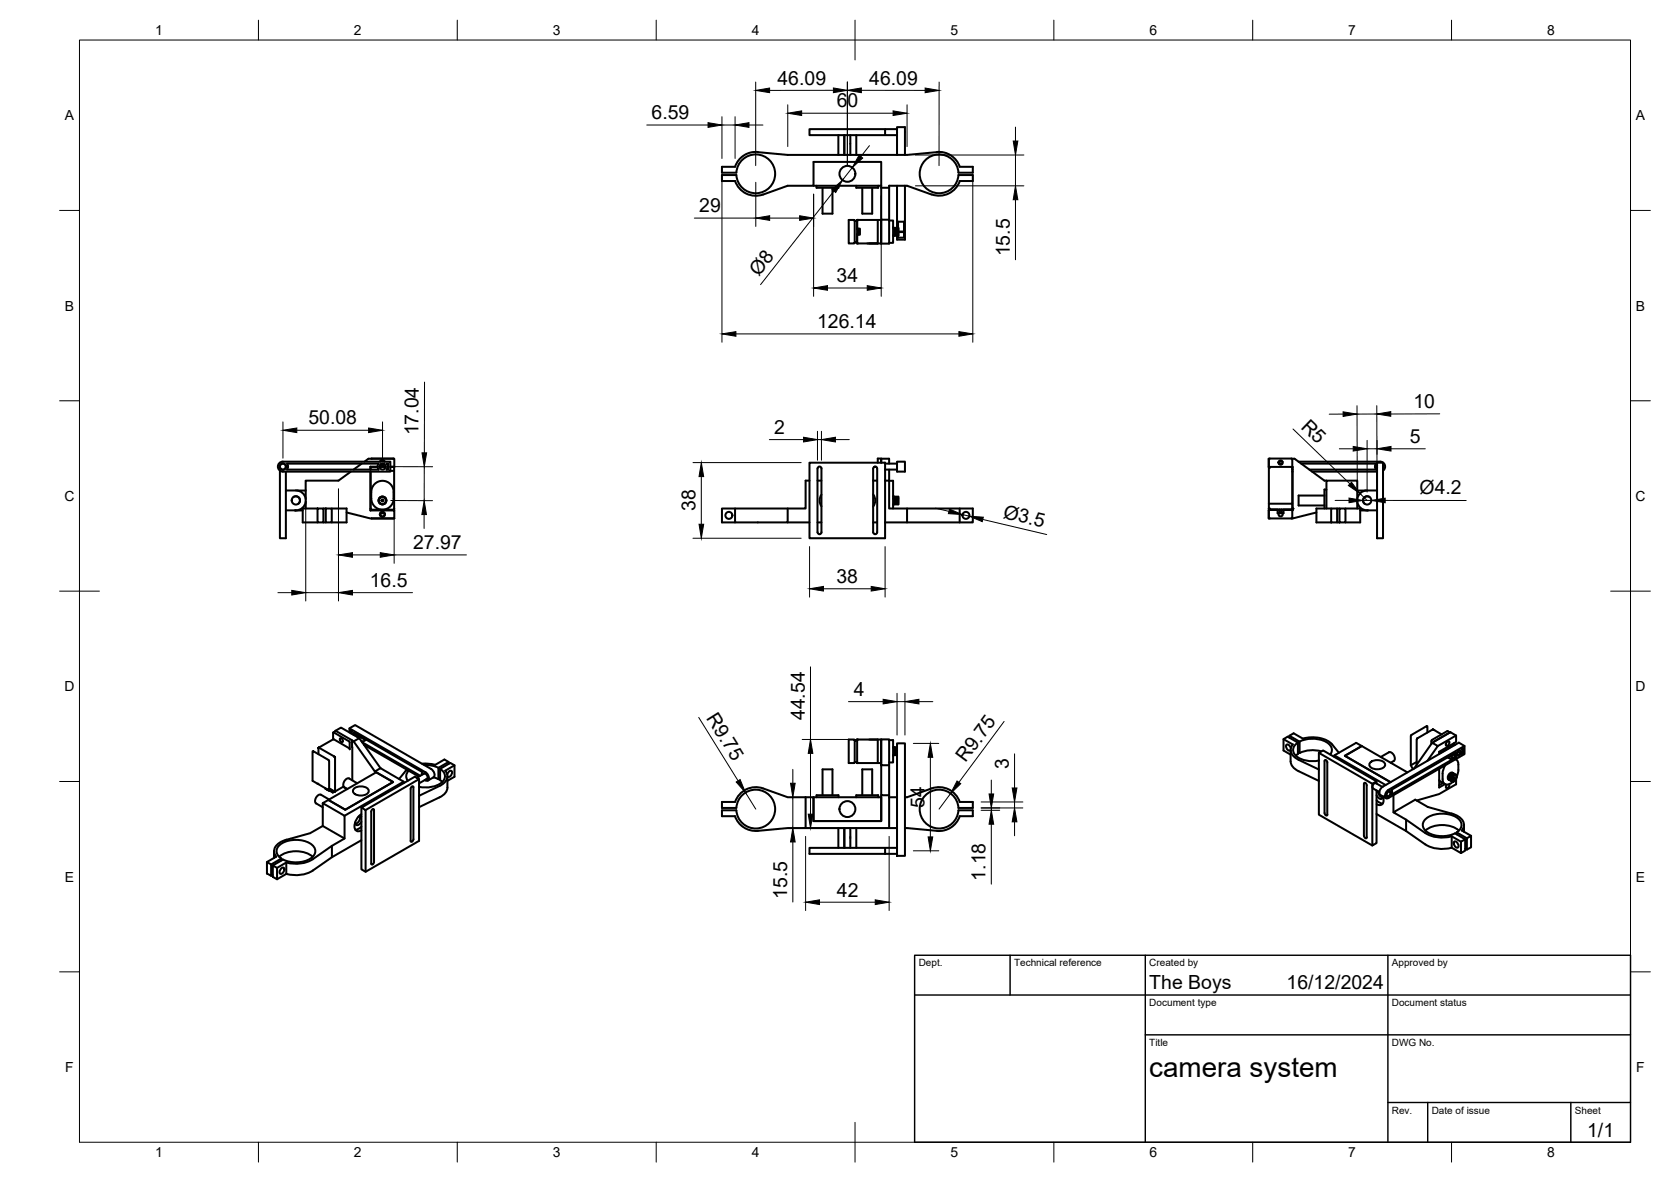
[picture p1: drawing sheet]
<svg xmlns="http://www.w3.org/2000/svg" width="420mm" height="297mm" viewBox="0 0 420 297" stroke-linecap="round" stroke-linejoin="round" font-family="sans-serif">
<!-- layer: Visible -->
<g fill="none" stroke="#000" stroke-width=".51">
<path d="M210.8 34v4.9M212.3 34v4.9M213.8 34v4.9M215.3 34v4.9M222.5 32.5v1.5M225.6 32.5h-22.1v1.5h22.1M225.6 38.9v-7h1.9v7M184.8 41.9h-3.3v1.5h3.7a4.9 4.9 0 0 1 7.3-3.9 4.9 4.9 0 0 1 0 8.4 4.9 4.9 0 0 1-7.3-3.9h-3.7v1.5h3.3a5.5 5.5 0 0 0 7.1 3.4l6.2-2.2h6.5v-6h17v6.5M184.8 41.9a5.5 5.5 0 0 1 5.7-3.7l7.6 .7h30l7.5-.7a5.4 5.4 0 0 1 5.7 3.7M204.6 46.7h17M205.3 46.7v.5h5.5v-.5M206.8 47.2v6.5h2.5v-6.5"/>
<path d="M214.9 55.5h.6v5.4l-.6 .1zM214.9 55.5l-.2-.2h-1.3v5.9h1.3l.2-.2M215.3 46.7v.5h5.5v-.5M215.5 55.3h6.1v5.9h-6.1v-2.2h.7v-1.5h-.7zM215.5 55.5h.1M215.7 58.1h.4l-.1 .3h-.3zM216.8 47.2v6.5h2.5v-6.5M220.7 55.3v5.9h-2.6M221.6 47.2v8h2v6h-2v-6M221.6 47.2h2M223.6 55.4h1v5.6h-1M224.6 59.2h1.3v-1.9h-1v1.9"/>
<path d="M224.6 57.3h.3M224.9 58.9h1h-1M224.9 57.3h1M224.9 57.4h1M224.9 57.6h1M224.9 57.8h1M224.9 58h1M224.9 58.1h1M224.9 58.5h1M224.9 58.6h1M224.9 58.7h1M224.9 59.1h1"/>
<path d="M224.9 59.2h1M225.6 46.7v10.6M225.8 57.3v-1.6h1.5v4h-1.5v-.5M227.3 58.2h-2.4M227.3 58.3l-2.4 .1M227.5 46.7v13.5h-1.9v-1M234.3 48.9l-6.2-2.2h-4.5v8.5M241.3 41.9h3.3v1.5h-3.6a4.9 4.9 0 0 0-7.3-4 4.9 4.9 0 0 0-.2 8.3 4.9 4.9 0 0 0 7.5-3.7h3.6v1.5h-3.3a5.5 5.5 0 0 1-7 3.4M70.4 117v.5M70.4 118.3v17h1.5v-16.8M71.1 116h27v2.5h-27M71.1 116a1.26 1.26 0 0 0-1.2 1.3 1.26 1.26 0 0 0 1.2 1.2"/>
<path d="M71.9 117v.5M72.2 116.5h23a1.25 1.25 0 0 0 0 1.5h-23a1.3 1.3 0 0 0 0-1.5zM88.2 118.5l-3.1 2.3h-8.2v7M91 116.5l-2.1 1.5M91.6 116l1-.7h6.5v2M93.1 118.5v9.8h6v2h-6l-6-1.5M93.2 117.3h.1M93.2 118.5v9.8M93.3 115.3h5.7M94.9 117.3h-1.7v.7M94.9 117.3h-1.8v.7M95.4 117.3h1.5"/>
<path d="M95.7 116l.5-.3 .5 .3M96.6 116.6l-.4 .2-.4-.2M96.7 116.7l-.5 .2-.5-.2M96.8 116l-.7-.4-.6 .4M97.2 116.5h.4v1.5h-.4a1.26 1.26 0 0 0 0-1.5zM97.4 117.3h.2M98.1 117.3h.8l.2 .3M98.1 118.3h1M98.1 117.3h1M99.1 117.3v11M203.5 116.3h19v19h-19zM205.6 117.5a.5 .5 0 0 1 .6-.2 .5 .5 0 0 1 .4 .4v16a.51 .51 0 0 1-.5 .5 .51 .51 0 0 1-.6-.4z"/>
<path d="M219.6 117.5a.5 .5 0 0 1 .6-.2 .5 .5 0 0 1 .4 .5v15.9a.5 .5 0 0 1-.5 .5 .5 .5 0 0 1-.5-.5zM219.8 117.3h.5M220.7 116.3v-1.1h.9v1.1v-1h2v1.2M222.5 116.5h3.1M222.5 118h3.1M223.6 118v2.8M225.6 116h1.9v2.5h-1.9zM319 117.3h.1M319.2 115.3h-.2v2.3M319.2 117.3v.1M319.2 117.3h.1M319.3 117.3l-.3 .3"/>
<path d="M319.3 117.3h-.1M321.5 116h1M321.6 116.6h.8M324.7 115.2h-5.4l-.3 .3M324.7 115.2l.3 .3-.1 2.1M324.8 117.3v.1M324.8 115.3h.7l7.5 5.5h.5M324.9 118h.1M324.9 118.5h.1M324.9 117.3v11M324.9 117.5l.1 .1M326.5 116h20.5"/>
<path d="M327.2 116.5h18.7M329.2 118h16.7M329.9 118.5h16.3M346 116.5a1.3 1.3 0 0 0 0 1.5M346.2 116.3h1.5v19h-1.5zM346.3 117v.5M347 116a1.26 1.26 0 0 1 1.2 .9 1.26 1.26 0 0 1-.4 1.4M347.8 117v.5M71.9 123.3a4.7 4.7 0 0 1 4.1 .6l.7 .9 .2 .6M73.8 124.9a1.05 1.05 0 0 1 1.4 .3 1.05 1.05 0 0 1-.2 1.4M74.1 128.3h2M74.7 123.3h2.2"/>
<path d="M76.9 126.1a2.51 2.51 0 0 1-2.5 2.2h-2.5M79.8 127.8h1.5v3.5h-1.5zM79.8 127.8h-3.7v3.5h3.7M81.3 131.3h.6M81.3 127.8h.6M81.9 127.8h1.5v3.5h-1.5zM83.4 127.8h3.7v3.5h-3.7M93.2 127.8l.3 .3M93.4 130.3h.1M93.5 128.1h5.4M93.5 130.3h5.4M95.5 125l.2 .1a.95 .95 0 0 1 1 0 .95 .95 0 0 1 .4 1 1.03 1.03 0 0 1-.9 .5 1.03 1.03 0 0 1-1-.5v-.6z"/>
<path d="M95.7 129h.2v-.2v.2h.5v-.2v.2h.2M98.9 130.3h.1M99 123.6v1.7M99 123.6a2.82 2.82 0 0 0-2.8-2.8 2.82 2.82 0 0 0-2.9 2.8 4 4 0 0 0 1.1 3.9 2.8 2.8 0 0 0 3 .3 2.8 2.8 0 0 0 1.6-2.5M99.1 127.8l-.2 .3M184.8 127.8v3.5h13.3v-3.5M198.1 131.3h5.4M203.5 120.8h-.9v7h-21.1v3.5h3.3M205.5 131.3h1M205.5 120.8h1M206.6 124.3a2.51 2.51 0 0 0 0 2.9M219.5 131.3h1.1"/>
<path d="M219.5 120.8h1.1M219.6 124.3a2.51 2.51 0 0 1 0 3M222.5 120.8h1.1M223.6 120.8h1v7M223.6 120.8v7h21v3.5h-22.1M224.6 124.8h.3v2M224.9 124.8h1v2h-1.3M224.9 124.9h1M224.9 125h1M224.9 125.2h1M224.9 125.3h1M224.9 125.4h1"/>
<path d="M224.9 125.5h1M224.9 125.7h1M224.9 125.8h1M224.9 125.9h1M224.9 126.1h1M224.9 126.3h1M224.9 126.4h1M224.9 126.5h1M224.9 126.7h1M228.1 127.8v3.5M241.3 127.8v3.5M319 128.3h.1"/>
<path d="M319 126.6v-9.1l.2-.2 5.7 .2v9.1M319 127.9v2.4h6l6-1.5M319 127.8l.1 .2M319 130l.3 .3M319.1 128l.1 .1M319.1 128h.1M319.2 128.1h.1M319.3 128.1h5.4zM319.3 128.1h.1M321.5 129a.54 .54 0 0 0 .5 .8 .54 .54 0 0 0 .5-.8M324.7 128.1h.1M324.8 128l-.1 .1"/>
<path d="M324.9 128h-.1M324.9 127.9l-.1 .2M324.9 127.9v.1M324.9 127.9h.1M324.9 126.6h-5.9l.1 1.4 2.1 .1v.9h.5v-.9v.9h.5v-.9v.9h.5v-.9h2M324.9 126.6v1.3l-.2 .2M324.9 127.9v2.1M324.9 127.8v.1M325 130l-.3 .3M333 124.5h-6.5v2.5h6.5M333.5 123h-.5v4.8M333.5 127.8v-7h7.8v7"/>
<path d="M334.7 127.8h1.5v3.5h-1.5zM334.7 127.8h-3.7v3.5h3.7M336.2 131.3h.6M336.2 127.8h.6M336.8 127.8h1.5v3.5h-1.5zM338.3 127.8h3.7v3.5h-3.7M341.3 123.3h2.2M341.3 126.1a2.51 2.51 0 0 0 2.5 2.2M343.7 123.3h2.5M343.7 128.3h2.5M343.8 123.2a2.51 2.51 0 0 0-2.5 2.2M344.1 128.3h-2.1"/>
<path d="M344.4 124.9a1.05 1.05 0 0 0-1.5 .3 1.05 1.05 0 0 0 .3 1.4M78.6 188.8l4.1 2.4 .1 7.4-4.2-2.4zM80.1 188l.1-.1 3.9 2.2 .1 .3v8.4l-.1 .1-1.3-.8 1.3 .8-.4 .3M80.1 188v1.5M80.1 187.9v.1M80.1 187.9h.1M80.2 187.9h.1M80.2 187.9h-.1M80.2 187.9l-.1 .1 .1-.1M81.8 198.1v.1M81.8 198.2l1.1 .5M82.8 198.6l.9 .6"/>
<path d="M83.8 184.2v1.6M83.8 184.2l.1-.1 3.9 2.2M83.8 185.8l-3.7 2.1M83.8 185.8l4 2.2 .1 .3M84.1 190.1v.1M84.1 198.9h.1M84.1 190.1l.1 .3-.1-.2M84.1 190.2h.1M84.2 190.2h.1M84.2 190.2v.2v-.1M84.2 190.2l.1 .2M84.2 198.9h.1"/>
<path d="M84.2 198.8l-.1 .1zM84.3 198.8l-.1 .1M84.3 183.8l1.4-1 4.6 2.7M84.3 183.6l.1 .1M84.4 183.7l3.9 2.2M84.4 183.7l-.6 .4M85.5 185.6l.5 .1 .2 .7-.6-.1zM86.3 197.7l1 .6M86.4 197.7l-2.2 1.2M87.8 186.3l.1 .3v1.7M87.9 184.1v-1.1l1.4-.8 19.1 11a1.49 1.49 0 0 1 .6 2.2M87.9 183l19.1 11.1"/>
<path d="M88.4 185.9l.1 .3 .1 1.5M88.5 186l.4 .3M88.5 187.7l.1 8.4M88.5 183.8l-.1 .5M88.5 183.8l-.3-.2v.7M88.7 184.5v-.2a.71 .71 0 0 1 .8 .1 .71 .71 0 0 1 .3 .8M88.9 186.3l1.4-.8 5.4 7.5-1.4 .9zM88.9 198.3a2.63 2.63 0 0 1 3.8 .3 1.63 1.63 0 0 1-2 1.3 1.63 1.63 0 0 1-1.9-1.3zM89 184.2l-.1 .5M89.5 184.4v.2M89.5 184.6l.1 .1M89.5 184.6l-.4 .2"/>
<path d="M89.8 196.8l-2-1.2a1.45 1.45 0 0 0-1.2 2.2l.7 .5M90.1 185.4l-.1-.8 16.2 9.4-.1 .7M90.2 184.8l.1 .6M90.3 185l1.6 1M91.1 186.5l14.6 8.5M91.5 187.2l13.8 8M92.1 185.9l-.9 .5-.4-.2M94.3 193.9l4.5 2.6-12 7-4.2-2.5-1.4 .8M95.7 193l5.8 3.4v.4M101.5 196.4l-14.9 8.6M102.3 193.4l-1.9 2.4M102.8 193.7a1.82 1.82 0 0 0-.3 2.5"/>
<path d="M103.4 197.8l.4-.2 .1 .2 .1 13.1-.2 .5-.4 .2-.2-.3v-13.1zM104.9 195.4h-.2M105.4 195.8l-13.5 7.8M106.1 191.9h1.7l1.6 .3 2.3-1.3 1.1 .6v.5M106.5 194.5a.76 .76 0 0 1 .9 .3 .76 .76 0 0 1-.2 1M106.7 192.2l1.9 .2 1.6 .6M106.7 194.4l-1.9 1.1M106.8 196l.2 .1M107 194l.7 .9a.86 .86 0 0 1-.4 1.3l-.3-.1M107.5 195.7l-2.1 1.2M109 195.3l1.2 .5M109 195.4l-1.4 .8"/>
<path d="M110.2 193v2.8M110.7 195.6l-.5 .2M110.7 193.2a2.07 2.07 0 0 1 1.2 2 2.07 2.07 0 0 1-1.4 1.8l-1.2 .6-1.5 .3-2.4-.2M112.5 194.6l.2-.5a.51 .51 0 0 1 .5-.4 .51 .51 0 0 1 .5 .3l-.3 .8a.6 .6 0 0 1-.9 .3M112.5 196.2l1.8-1v-2.9l-1.1-.6-2.5 1.5v2.9l.5 .4M112.5 195.1v2.8a2.97 2.97 0 0 1-2 2.5l-5.1 2.4M112.8 191.5l-2.6 1.5M114.3 192.3l-2.4 1.4a2.42 2.42 0 0 1-1.4 3.8l-5.1 2.5M206.8 199.8v-6.5h2.5v6.5M214.9 186.1l-.2-.2h-1.3v5.9h1.3l.2-.3M215.5 185.9v.2M215.5 185.9h6.1v5.9h-6.1"/>
<path d="M215.5 185.9h.1M215.5 186v5.7M215.5 186.1h-.6v5.4h.6M216.8 199.8v-6.5h2.5v6.5M218.6 185.9h2.1v5.9M221.6 185.8h2v6.5h-2zM221.6 192.3v7.5h2M221.6 199.8v6.5h-17v-6h-2M223.6 186h1v5.6h-1M223.6 192.3v15.8M224.6 187.8h1M224.6 189.8h1"/>
<path d="M224.9 187.8l.7 .1M224.9 187.9v.8M224.9 188.7v1.1M224.9 188.2h.7h-.7M224.9 189h.7M224.9 188.9h.7M224.9 189.2h.7M224.9 189.3h.7M224.9 189.4h.7M224.9 189.6h.7M224.9 189.7h.7M224.9 188h.7"/>
<path d="M224.9 188.3h.7M224.9 188.4h.7M224.9 188.6h.7M224.9 188.7h.7M224.9 188.8h.7M225.6 186.8h1.9v28.3h-1.9zM322.7 185.7l2.4 1.4a2.42 2.42 0 0 0 1.4 3.8l5.1 2.5M324.2 185.4v-.5l1.1-.6 2.3 1.3M324.2 184.9l2.6 1.5v2.8l-.5-.2M324.5 189.6l-1.8-1v-2.9l1.1-.6 2.5 1.5v2.9l-.5 .4M324.5 188.5v2.9M324.5 191.3a2.97 2.97 0 0 0 2 2.5l5.1 2.4"/>
<path d="M324.6 188l-.3-.5a.51 .51 0 0 0-.4-.4 .51 .51 0 0 0-.5 .3l.2 .8a.6 .6 0 0 0 .9 .3M326.4 186.6a2.06 2.06 0 0 0-1.3 1.9 2.06 2.06 0 0 0 1.4 1.9l1.3 .6 1.4 .3 2.4-.2M326.8 186.3a7.3 7.3 0 0 1 7.4 .7 1.86 1.86 0 0 1 .3 2.6M327.6 185.6a7.8 7.8 0 0 1 7.4 1.5M331.6 189.2l13.5 7.8M332.3 188.8a7.8 7.8 0 0 0-5.5 .4M333.7 191.7v13M333.8 191.6l-.2-.4-.5-.2-.1 13.3 .4 .6h.3l.1-.2M335 187.1l1.7 2.1M335.5 190.2v-.4l5.5-3.1 1.4 .8-4.2 2.4 11.4 6.7-11.4-6.7 4.2-2.4 11.5 6.6M335.5 189.8l12.9 7.5M343 196.8l.5 .1 .1 .5 .1 13-.2 .3-.4-.2-.1-.5z"/>
<path d="M344.5 191.7a2.63 2.63 0 0 1 3.8 .3 1.63 1.63 0 0 1-2 1.3 1.63 1.63 0 0 1-2-1.3zM346.1 196.9v-.6l-1 .7v15.5l1-.6v-13.3M346.1 196.3l-13.4-7.7-1.1 .6v15.5l13.5 7.8M346.1 199.9l.5 .6a.62 .62 0 0 0 .7 .3 .62 .62 0 0 0 .4-.7l.2 .5a1.17 1.17 0 0 1-.3 1.4 1.17 1.17 0 0 1-1.5 .1M346.5 198.8a1.81 1.81 0 0 0 1.2 1.7M347.6 197.8l-1.6-1a.87 .87 0 0 0-.8 1.3l1.6 1M347.7 197.7a1.5 1.5 0 0 0-.6 2.1l1.4 .8M348.9 199l.5-.2a.75 .75 0 0 1 .1 .9 .75 .75 0 0 1-.9 .4v-.5zM348.9 199.1l.5-.3a.76 .76 0 0 1 .1 .9 .76 .76 0 0 1-.8 .4l-.1-.5zM349.2 189a1.45 1.45 0 0 1 1.3 2.2l-.8 .5M349.2 189.1l-2 1.1M349.4 198.8l.1 .1"/>
<path d="M350.4 199.8v4.3M356.2 191.5l-1.5 .8 .6 1M356.2 185.9v6.3M358.9 184.1l-.1-1.7-4 2.4-.1 7.5M360.1 186.7l-4.6 6.5M360.2 183.3l-3.8 2.2-.2 .3M360.3 183.3h-.1M360.3 183.3h.1M360.3 183.3l2.2 1.3M360.7 186.3l-.1 .1M361.9 193.2v4.7l1.4-.9-1.4-1M361.9 189.5v-.6l4.2-2.4v-1.7l-1.4-.8-4.6 2.7 1.4 .8-2.6 3.7"/>
<path d="M362.8 196.8l-.9 .5M363.4 192.3a5.4 5.4 0 0 0-.5 4.2 1.33 1.33 0 0 0 1.2 .7 1.33 1.33 0 0 0 1.1-.8M363.8 186.5l.4-.2a.68 .68 0 0 1 .1 .7 .68 .68 0 0 1-.7 .4v-.5zM364.3 195.3l.7 .5M364.3 195.3v.6l.9 .5M364.3 195.4l-.1 .2 .7 .4M364.3 195.6v.2l.7 .4M364.3 195.1l.8 .5M364.3 195.1v.2M364.4 195.2l-.1 .1 .7 .4M364.4 195.8l.6 .5M364.4 197v.6l-.7 .5-.2-.4 .3-.5"/>
<path d="M364.5 194.8l.7 .6M364.5 195l-.2 .1 .7 .4M364.5 194.8l-.2 .3M364.5 184.1l-3.8 2.2M364.5 184.1l-.6-.4-3.8 2.2-.2 1.1M364.6 194.8h-.1l.7 .4M364.6 194.6v.2l.7 .4M364.6 194.6l-.1 .2M364.7 190.1l.8 .4M364.7 194.6l.6 .4M364.8 194.4l.1 .1M364.8 194.4l-.2 .2"/>
<path d="M365.1 194.4l.8 .3M365.3 194.3l.8 .4M365.4 194.3l-.6 .1M365.4 194.3h.1M365.4 194.3a.88 .88 0 0 0-1.3 .8 .64 .64 0 0 0 .3 .9M365.4 196.3l.1 .1M365.5 194.8a1.13 1.13 0 0 0-.3 1.6 1.23 1.23 0 0 0 1.1-1.2M365.5 194.8l.6-.1 .2 .3M365.5 194.8l-.7-.4-.1 .2 .8 .4M365.5 186.8l.2 .3M365.6 195.4l.2 .2-.3 .2zM365.7 194.7l-.7-.4-.1 .2 .7 .4"/>
<path d="M365.7 187.1v.2M365.7 189.5v.8M365.7 187.1l-3.8 2.3M365.8 189.5l-1.6 .9M365.9 189.2l-.1 .6 .2 .4M366 190.2l.1 .1-16.2 9.4 .2-.7-.2-.5 16.2-9.4-.1 .7 .1 .5M366 190.2l-1.1 .6-.9-.5M366.1 194.7l.1 .1M366.1 190.8h-.1a1.33 1.33 0 0 1 .7 1.3M366.1 195.7v1.4l-4.2 2.4-5.7 1.7M366.1 184.8l-4.6 2.7M366.2 194.9v.2"/>
<path d="M366.3 195.2h.1M366.6 189l-.2 .1M366.6 188.8v.2M366.6 189l.5 .3M366.6 188.8l.5-.2a.76 .76 0 0 1 .1 .9 .76 .76 0 0 1-.8 .3v-.5zM366.7 192.1v1.8l-.4 1.2M367.1 188.6v.8l-.7 .4M367.7 189.2l.2 .1v-1.2l-.3 .2 .1 .5-.1 .7 .3-.2M368.2 187.5l-19.1 11-.7 .8a.86 .86 0 0 0 .4 1.4l19.4-11.2v-2l-1.4-.9-19.1 11.1M67.1 216.6l1.1 .6v2.9l-1.1-.6zM68.6 217.5l1.1 .6v2.9l-1.1-.6zM68.6 219.9l-.4 .2"/>
<path d="M68.9 213.9v1.7M69.7 218.1l2.3-1.3v2.8l-2.3 1.4M70.2 215.3a7 7 0 0 1 8.4 0M70.7 218.3l.6-.2a1.02 1.02 0 0 1-.8 1.5l-.2-.4zM70.7 216.2v-.4l-2.5 1.4M70.8 215.8a2.1 2.1 0 0 1-1.3-2.1 2.1 2.1 0 0 1 1.6-1.9 7 7 0 0 1 7.8 1 2.02 2.02 0 0 1-.9 3 7.6 7.6 0 0 1-6.8 .2l-2.6 1.5M78.6 218.8a8.4 8.4 0 0 1-6.6 .8M81.2 207.6v-5.8l5.4 3.2v5.7l-3.1 1.9-4.9 3.3a8.4 8.4 0 0 1-6.6 .9M82.6 201l12-6.9 4.2 2.4-12 7zM82.8 200.9l-2.1-1.2a1.45 1.45 0 0 0-1.2 2.2l1.7 1M83.5 212.6v2.8l-4.9 3.4M86.6 210.7l-5.4-3.1-3.2 1.8-6 1.6a3.5 3.5 0 0 0-3.1 3.1l.6 1.2-2.4 1.3"/>
<path d="M90.5 205.1a1.76 1.76 0 0 1-1.1 1.9M90.9 204.6a3.4 3.4 0 0 0-1.5 3.9 1.08 1.08 0 0 0 1.5 .2M90.9 203v15.5l1 .6 13.5-7.8v-15.5l-1.1-.6-13.4 7.8 1 .6v15.5M90.9 211.1l-7.4 4.3M90.9 207.7l-.6 .5-.9 .3M90.9 205.2h-.8M90.9 206.5l-.5 .6a.6 .6 0 0 1-.7 .3 .6 .6 0 0 1-.4-.7M93.5 203.5l.4-.2 .1 .2v13.1l-.1 .5-.4 .2-.2-.2v-13.1zM181.5 201.5h3.3a5.5 5.5 0 0 1 7.1-3.4l6.2 2.2h4.5v7.8h-4.5l-7.6 .7a5.5 5.5 0 0 1-5.7-3.7h-3.3v-1.5h3.7a4.9 4.9 0 0 0 7.4 3.8 4.9 4.9 0 0 0-.1-8.4 4.9 4.9 0 0 0-7.4 4h-3.6zM202.6 208.1h23M204.6 200.3h17v6h-17zM205.3 200.3v-.5h5.5v.5"/>
<path d="M210.8 208.1v5M212.3 208.1v5M213.8 208.1v5M215.3 200.3v-.5h5.5v.5M215.3 208.1v5M222.5 213.1v1.5M223.6 200.3h2M225.6 213.1h-22.1v1.5h22.1M227.5 200.3h.6l6.2-2.2a5.5 5.5 0 0 1 7 3.4h3.3v1.5h-3.6a4.9 4.9 0 0 0-7.3-4 4.9 4.9 0 0 0-.2 8.4 4.9 4.9 0 0 0 7.5-3.8h3.6v1.5h-3.3a5.5 5.5 0 0 1-5.7 3.7l-8.1-.7M346.1 204.6l7.4 4.2 4.9 3.4a8.4 8.4 0 0 0 6.6 .8M346.1 201.1l.6 .5 1 .3M348.6 200.1l.2 .1"/>
<path d="M353.5 206v2.8M358.4 208.7a7 7 0 0 1 8.4 0M365 204.5l-6-1.7-3.1-1.8-5.5 3.1 3.1 1.9 4.9 3.3a8.5 8.5 0 0 0 6.6 .9M365 204.4a3.6 3.6 0 0 1 3.1 3.1l-.5 1.2 2.3 1.3M365 213l2.3 1.4M365 210.2l2.3 1.3M365 210.2v2.8M365.7 211.5a1.02 1.02 0 0 1 .9 1.5 1.02 1.02 0 0 1-.9-1.5zM365.8 209.4l2.6 1.5M366.3 209.2l2.5 1.5M366.3 209.2v.5M366.3 209.2a2.1 2.1 0 0 0 1.2-2.1 2.1 2.1 0 0 0-1.5-1.9 7 7 0 0 0-7.9 1 2.02 2.02 0 0 0 1 3 7.6 7.6 0 0 0 6.8 .2"/>
<path d="M367.3 211.5l1.1-.6v2.9l-1.1 .6zM368.1 207.3v1.7M368.4 213.3l.4 .2M368.8 210.7l1.1-.7v2.9l-1.1 .6z"/>
<circle cx="213.1" cy="43.7" r="2"/>
<circle cx="215.9" cy="58.7" r=".24"/>
<circle cx="215.9" cy="57.7" r=".24"/>
<circle cx="71.1" cy="117.3" r=".75"/>
<circle cx="71.1" cy="117.3" r=".79"/>
<circle cx="96.2" cy="117.3" r=".75"/>
<circle cx="322" cy="116.2" r=".54"/>
<circle cx="74.4" cy="125.7" r="1.05"/>
<circle cx="96.1" cy="129.3" r=".65"/>
<circle cx="96.2" cy="129.2" r=".55"/>
<circle cx="96.2" cy="125.8" r=".24"/>
<circle cx="96.2" cy="125.8" r=".98"/>
<circle cx="183.3" cy="129.5" r=".88"/>
<circle cx="242.9" cy="129.5" r=".88"/>
<circle cx="343.8" cy="125.7" r="1.05"/>
<circle cx="213.1" cy="203.3" r="2"/>
</g>
<g fill="#000">
<circle cx="215.5" cy="55.3" r=".25"/>
<circle cx="215.5" cy="61.2" r=".25"/>
<circle cx="319" cy="117.6" r=".25"/>
<circle cx="319" cy="127.8" r=".25"/>
<circle cx="319.1" cy="127.9" r=".25"/>
<circle cx="319.1" cy="128" r=".25"/>
<circle cx="319.2" cy="128.1" r=".25"/>
<circle cx="319.3" cy="128.1" r=".25"/>
<circle cx="324.7" cy="128.1" r=".25"/>
<circle cx="324.8" cy="128" r=".25"/>
<circle cx="324.9" cy="128" r=".25"/>
<circle cx="324.9" cy="127.9" r=".25"/>
<circle cx="324.9" cy="127.8" r=".25"/>
<circle cx="79.8" cy="196.9" r=".25"/>
<circle cx="215.5" cy="191.8" r=".25"/>
<circle cx="215.5" cy="185.9" r=".25"/>
<circle cx="360.4" cy="183.4" r=".25"/>
</g>
<!-- layer: BORDER -->
<g fill="none" stroke="#000" stroke-width=".25">
<path d="M20 10.1h390v276.9h-390zM65 5.1v5M115 5.1v5M165 5.1v5M215 5.1v10M265 5.1v5M315 5.1v5M365 5.1v5M15 52.9h5M410 52.9h5M15 100.7h5M410 100.7h5"/>
<path d="M15 148.6h10M405 148.6h10M15 196.4h5M410 196.4h5M15 244.2h5M410 244.2h5M65 287v5M115 287v5M165 287v5M215 282.1v9.9M265 287v5M315 287v5"/>
<path d="M365 287v5"/>
</g>
<!-- layer: TITLEBLOCK -->
<path d="M230 240.1h180v46.9h-180zM230 250h180M254 240.1v9.9M288 240.1v46.9M349 240.1v46.9M288 260.1h122M349 277.1h61M359 277.1v9.9M395 277.1v9.9" fill="none" stroke="#000" stroke-width=".36"/>
<!-- layer: FD_Dimensions -->
<g fill="none" stroke="#000" stroke-width=".25">
<path d="M162.6 31.4h15.4M181.5 29.3v10.5M181.5 31.4h3.3M184.8 29.3v10.5M188.3 31.4h3.5M190 20.6v21M198.1 26.3v10.5M201.6 28.5h23M209.5 22.7h-16M213 20.6l.1 21v-21M216.6 22.7h16M218.6 36.6l-2.1 2.8"/>
<path d="M228.1 26.3v10.5M230.2 39h27.3M236.1 20.6v21M255.3 31.9v3.5M255.3 39v7.7M174.6 54.8h15.4M181.5 44v42M190 45.8v11.1M193.5 54.8h7.6M204.6 48.8v25.7M209.7 48l-18.5 23.5M214.3 42.1l-2.5 3.2"/>
<path d="M221.6 49.3v25.2M230.2 46.7h27.3M244.6 44v42M255.3 50.2v15.1M208.1 72.4h10M106.7 96v17.8M185 83.9h56.1M71.1 106v9.2M74.6 108.1h18.1M96.2 106v9.2M98.3 117.3h10.5M106.7 117.3v8.5"/>
<path d="M174.2 116.3h27.2M176.3 119.8v11.9M193.4 110.5h8.7M205.5 108.4v7.3M205.5 110.5h1M206.5 108.4v7.3M210.1 110.5h3.5M325.1 107.8l14.3 13.8M336.8 112.8h3.5M337.7 104.1h-3.5M341.2 102l.1 19.2M343.7 110.7v13"/>
<path d="M343.7 112.8h2.5M346.2 101.9v19.3M346.2 104l-5 .1M346.2 110.7v3.5M349.8 112.8h8.6M362 104h-12.3M76.9 122.9v28.1M85.1 122.9v28.1M88.6 139.5h7M98.3 125.8h10.5M99.1 129.9v11.6M99.1 139.5h18.2"/>
<path d="M106.6 129.3v3.5M174.2 135.3h27.2M203.6 137.4v12.7M222.5 137.4v12.7M235.2 127.7l3.4 .8M242 129.3l1.7 .4M247.1 130.5l16.1 3.8M335.7 125.8h3.5M341.9 124l1.8 1.8M342.7 125.8h2.1M348.3 125.8h20.4M69.9 148.9h3.5"/>
<path d="M76.9 148.9h8.2M88.6 148.9h15.1M207.1 148h12M203.8 167.6v18.2M213.3 176.3h8.8M225.6 174.2v10.5M225.6 176.3h1.9M227.5 174.2v10.5M231.1 176.3h3.4M175.7 180.3l9.9 15.9M187.5 199.2l2.5 4.1M199.3 193.3v3.5"/>
<path d="M201.7 185.8h19.8M203.8 189.3v15.3M229.7 186.8h6.4M233.9 190.3v20M239 199.4l-2.9 3.9M249.3 196v3.5M252.5 181.3l-11.4 15.3M255.1 189.4v8.6M199.3 200.3v7.8M199.3 211.6v15.1M201.7 208.1h19.8M202.6 210.2v18.6"/>
<path d="M223.6 210.2v18.6M229.7 213.8h6.4M246.7 203h10.5M246.7 203.6h4.7M246.7 201.5h10.5M249.3 203v.6M249.3 207.1v15.1M255.1 201.5v1.5M255.1 206.5v3.5M206.1 226.7h14"/>
</g>
<g fill="#000" stroke="#000" stroke-width=".25">
<path d="M178 30.8l3.5 .6-3.5 .6zM184.8 31.4l3.5-.6v1.2zM190 22.7l3.5-.6v1.2zM198.1 28.5l3.5-.6v1.1zM209.5 22.1l3.5 .6-3.5 .6zM216 39l.9 .7-2.6 2.4zM213.1 22.7l3.5-.6v1.2zM224.6 27.9l3.5 .6-3.5 .5zM232.6 22.1l3.5 .6-3.5 .6zM254.8 35.4h1.1l-.6 3.6zM190 54.8l3.5-.6v1.2zM201.1 54.2l3.5 .6-3.5 .6z"/>
<path d="M209.2 47.7l2.6-2.4-1.7 3.1zM255.3 46.7l.6 3.5h-1.1zM204.6 72.4l3.5-.6v1.1zM218.1 71.8l3.5 .6-3.5 .5zM181.5 83.9l3.5-.6v1.2zM241.1 83.3l3.5 .6-3.5 .6zM71.1 108.1l3.5-.5v1.1zM92.7 107.6l3.5 .5-3.5 .6zM106.1 113.8h1.2l-.6 3.5zM176.3 116.3l.6 3.5h-1.1zM202.1 109.9l3.4 .6-3.4 .6zM206.5 110.5l3.6-.6v1.2z"/>
<path d="M337.7 103.5l3.5 .6-3.5 .6zM340.3 112.2l3.4 .6-3.4 .6zM346.2 104l3.5-.6v1.2zM346.2 112.8l3.6-.6v1.2zM85.1 139.5l3.5-.6v1.1zM95.6 138.9l3.5 .6-3.5 .5zM106.7 125.8l.5 3.5h-1.1zM175.8 131.7h1.1l-.6 3.6zM238.7 127.9l3.3 1.4-3.5-.2zM243.7 129.7l3.5 .3-.2 1.1zM339.2 125.2l3.5 .6-3.5 .5zM339.8 121.2l2.1 2.8-2.9-2z"/>
<path d="M344.8 125.8l3.5-.6v1.2zM73.4 148.4l3.5 .5-3.5 .6zM85.1 148.9l3.5-.5v1.1zM203.6 148l3.5-.6v1.1zM219.1 147.4l3.4 .6-3.4 .5zM222.1 175.7l3.5 .6-3.5 .6zM227.5 176.3l3.6-.6v1.2zM185.1 196.5l1-.6 1.4 3.3zM198.8 196.8h1.1l-.6 3.5zM203.8 185.8l.6 3.5h-1.2zM233.9 186.8l.6 3.5h-1.1zM240.6 196.3l1 .6-2.6 2.5z"/>
<path d="M248.7 199.5h1.2l-.6 3.5zM254.5 198h1.2l-.6 3.5zM199.3 208.1l.6 3.5h-1.1zM203.2 204.6h1.2l-.6 3.5zM233.4 210.3h1.1l-.6 3.5zM249.3 203.6l.6 3.5h-1.2zM255.1 203l.6 3.5h-1.2zM202.6 226.7l3.5-.6v1.2zM220.1 226.1l3.5 .6-3.5 .6z"/>
</g>
<text font-size="7" x="289" y="270.6">camera system</text>
<g font-size="4.9">
<text x="195.5" y="21.3">46.09</text>
<text x="218.6" y="21.2">46.09</text>
<text x="163.8" y="30">6.59</text>
<text x="210.4" y="27">60</text>
<text x="175.8" y="53.3">29</text>
<text x="253.9" y="64.4" transform="rotate(-90 253.9 64.4)">15.5</text>
<text x="190.8" y="69.6" transform="rotate(-52 190.8 69.6)">Ø8</text>
<text x="210.4" y="70.9">34</text>
<text x="205.4" y="82.5">126.14</text>
<text x="77.6" y="106.7">50.08</text>
<text x="326.9" y="107.5" transform="rotate(44 326.9 107.5)">R5</text>
<text x="355.4" y="102.6">10</text>
<text x="105.2" y="109.4" transform="rotate(-90 105.2 109.4)">17.04</text>
<text x="194.7" y="109.1">2</text>
<text x="354.5" y="111.3">5</text>
<text x="356.9" y="124.2">Ø4.2</text>
<text x="174.9" y="128.5" transform="rotate(-90 174.9 128.5)">38</text>
<text x="252.1" y="130.1" transform="rotate(13 252.1 130.1)">Ø3.5</text>
<text x="103.9" y="138">27.97</text>
<text x="93" y="147.5">16.5</text>
<text x="210.3" y="146.5">38</text>
<text x="214.7" y="174.9">4</text>
<text x="177.4" y="180.4" transform="rotate(58 177.4 180.4)">R9.75</text>
<text x="202.3" y="181" transform="rotate(-90 202.3 181)">44.54</text>
<text x="242.8" y="191.9" transform="rotate(-53 242.8 191.9)">R9.75</text>
<text x="253.6" y="193.3" transform="rotate(-90 253.6 193.3)">3</text>
<text x="232.5" y="203" transform="rotate(-90 232.5 203)">54</text>
<text x="247.8" y="221.3" transform="rotate(-90 247.8 221.3)">1.18</text>
<text x="197.9" y="225.8" transform="rotate(-90 197.9 225.8)">15.5</text>
<text x="210.4" y="225.3">42</text>
<text x="289" y="248.5">The Boys</text>
<text x="323.5" y="248.5">16/12/2024</text>
<text x="399.1" y="285.7">1/1</text>
</g>
<g font-size="3.5">
<text x="39" y="8.8">1</text>
<text x="89" y="8.8">2</text>
<text x="139" y="8.8">3</text>
<text x="189" y="8.8">4</text>
<text x="239" y="8.8">5</text>
<text x="289" y="8.8">6</text>
<text x="339" y="8.8">7</text>
<text x="389" y="8.8">8</text>
<text x="16.3" y="30.2">A</text>
<text x="411.3" y="30.2">A</text>
<text x="16.3" y="78">B</text>
<text x="411.3" y="78">B</text>
<text x="16.2" y="125.9">C</text>
<text x="411.2" y="125.9">C</text>
<text x="16.2" y="173.7">D</text>
<text x="411.2" y="173.7">D</text>
<text x="16.3" y="221.6">E</text>
<text x="411.3" y="221.6">E</text>
<text x="16.4" y="269.4">F</text>
<text x="411.4" y="269.4">F</text>
<text x="39" y="290.8">1</text>
<text x="89" y="290.8">2</text>
<text x="139" y="290.8">3</text>
<text x="189" y="290.8">4</text>
<text x="239" y="290.8">5</text>
<text x="289" y="290.8">6</text>
<text x="339" y="290.8">7</text>
<text x="389" y="290.8">8</text>
</g>
<g font-size="2.5">
<text x="231" y="242.9">Dept.</text>
<text x="255" y="242.9">Technical reference</text>
<text x="289" y="242.9">Created by</text>
<text x="350" y="242.9">Approved by</text>
<text x="289" y="252.8">Document type</text>
<text x="350" y="252.8">Document status</text>
<text x="289" y="262.9">Title</text>
<text x="350" y="262.9">DWG No.</text>
<text x="350" y="279.9">Rev.</text>
<text x="360" y="279.9">Date of issue</text>
<text x="396" y="279.9">Sheet</text>
</g>
</svg>
